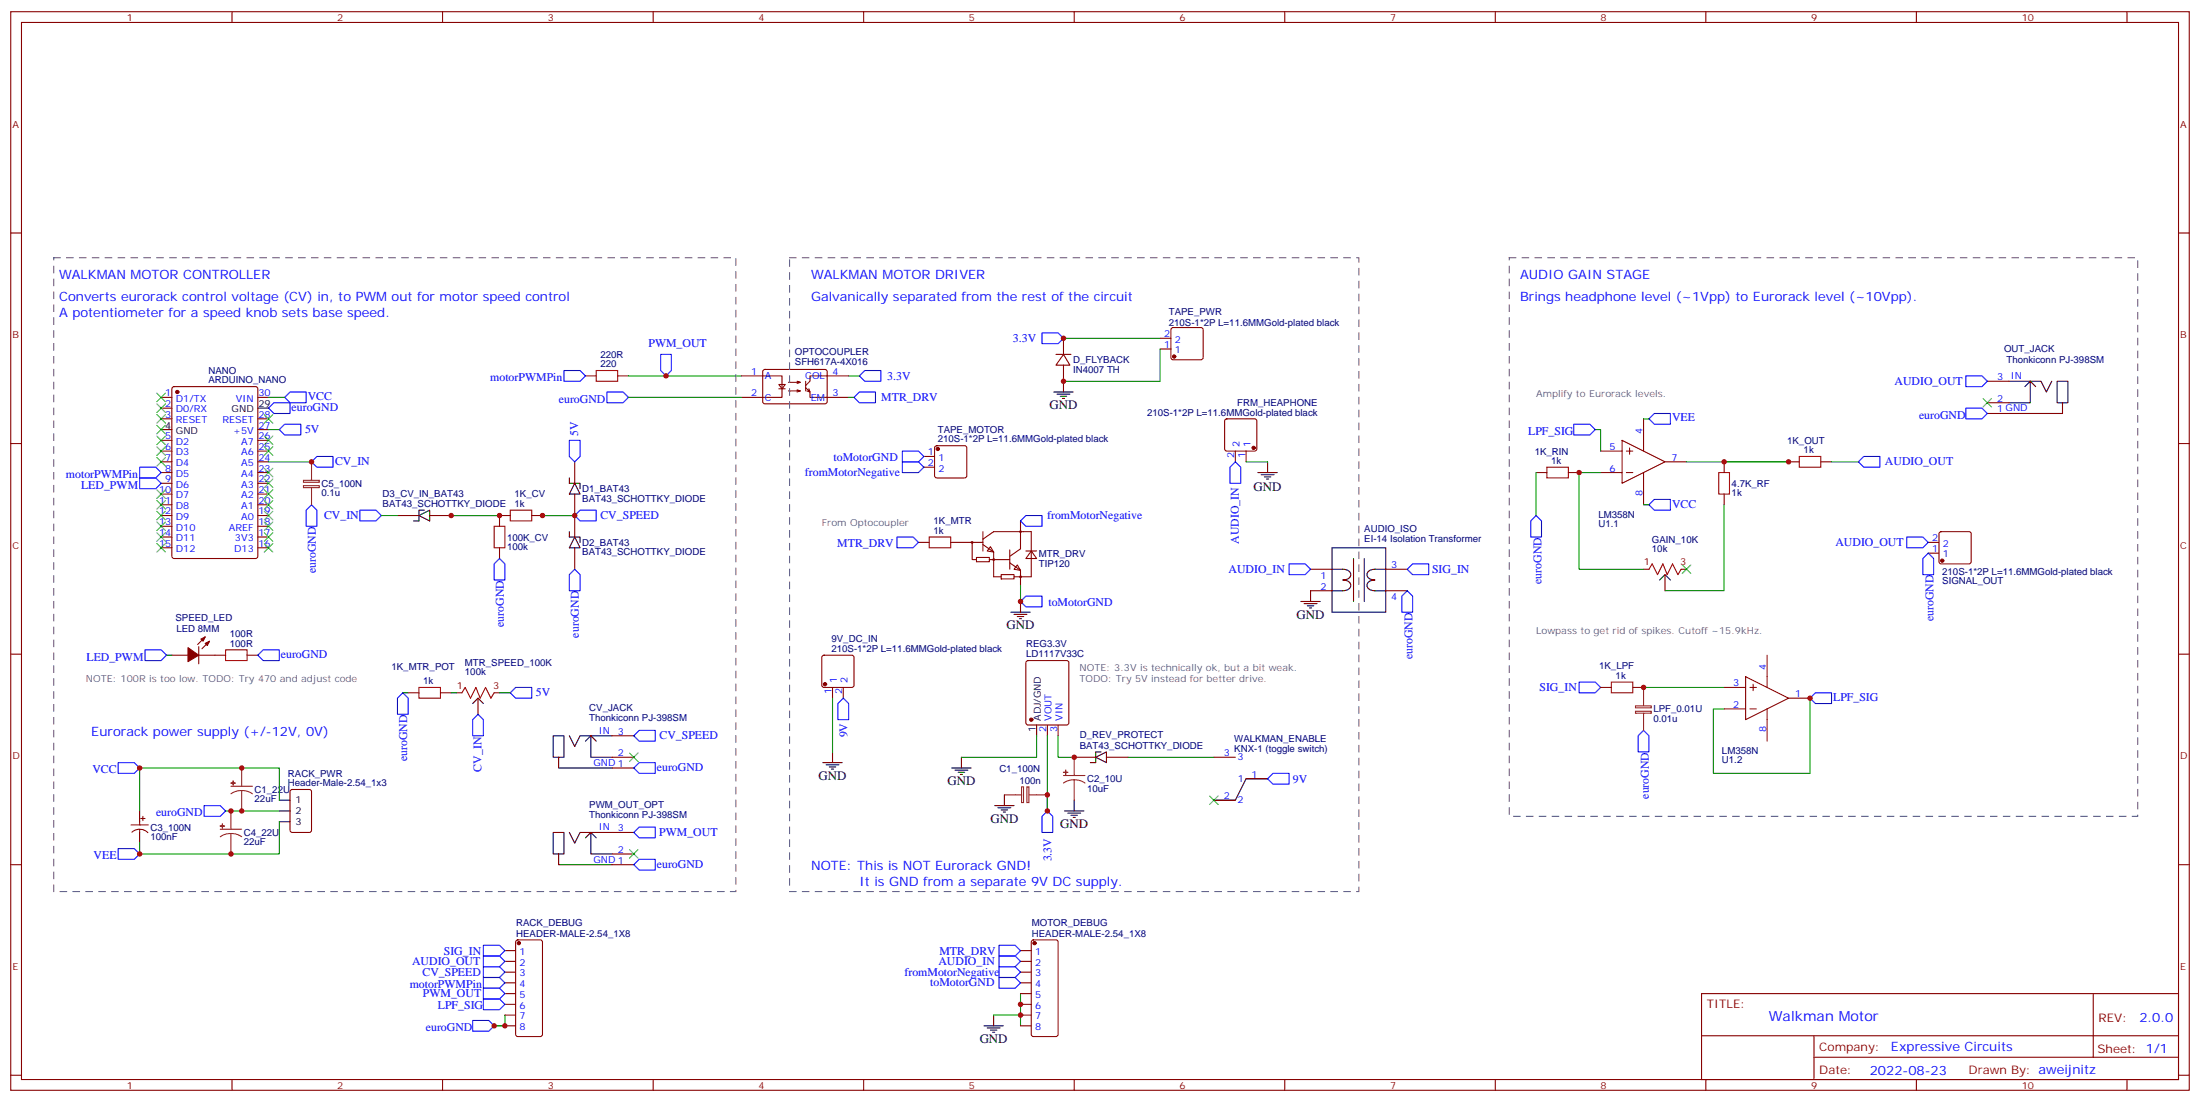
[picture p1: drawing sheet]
<svg xmlns="http://www.w3.org/2000/svg" width="722mm" height="362mm" viewBox="0 0 722 362" stroke-linecap="round" stroke-linejoin="round" font-family="sans-serif">
<g fill="none" stroke="#870000" stroke-width=".35">
<path d="M3.5 3.8h715.5v354.2h-715.5zM7.1 7.4h708.3v347.1h-708.3zM76.2 3.8v3.6M145.3 3.8v3.6M214.5 3.8v3.6M283.6 3.8v3.6M352.8 3.8v3.6M421.9 3.8v3.6M491.1 3.8v3.6M560.2 3.8v3.6M629.4 3.8v3.6M698.5 3.8v3.6"/>
<path d="M3.5 76.5h3.6M715.4 76.5h3.6M346.8 116.4h4.9M349.2 116.4l2.2 3.5h-4.6zM349.2 111.1v5.3M349.2 119.9v5.3M381 114.6h3.5M381 111.1h3.5M384.8 107.8l.4-.2h9.2l.5 .2 .2 .5v9.1l-.2 .5-.5 .2h-9.2l-.5-.2-.2-.5v-9.1zM52.9 130.5h3.5M52.9 134h3.5M52.9 137.5h3.5"/>
<path d="M56.7 127.2l.4-.2h26.9l.6 .4 .1 55.3-.5 .7h-27.1l-.6-.5-.1-55.2zM84.7 130.5h3.5M84.7 137.5h3.5M192.3 123.4h3.5M202.8 123.4h3.6M243.4 123.4h13.4v7.1h-13.4M250.7 121.5l.5-.2 20 .1 .4 .6v10.2l-.7 .4-20-.1-.4-.6v-9.9zM255.8 126.3h2.1l-1.1 1.4zM255.8 127.7h2.1M261.8 125.2l1 .4h-3.9M261.8 128l1 .4h-3.9M262.8 125.6l-1 .3"/>
<path d="M262.8 128.4l-1 .3M264.6 127.3l1.4 1.4-.4-1M264.6 125.2v3.2M264.9 128.4l1.1 .3v1.8h12.7M278.7 123.4h-12.7v1.8l-1.4 1.4M402.4 137.8l.5-.3h9.1l.5 .3 .2 .5v9.1l-.2 .5-.5 .2h-9.1l-.5-.2-.2-.5v-9.1zM539.8 137.5v10.6M652.6 125.2h7.1M652.6 132.3h7.1M652.6 135.8h7.1M3.5 145.7h3.6M52.9 144.6h3.5"/>
<path d="M52.9 148.1h3.5M52.9 151.7h3.5M52.9 155.2h3.5M52.9 158.7h3.5M84.7 144.6h3.5M84.7 148.1h3.5M84.7 151.7h3.5M84.7 155.2h3.5M84.7 158.7h3.5M84.7 141.1h3.5M188.7 151.7v7M303.4 149.9h3.5"/>
<path d="M303.4 153.4h3.5M307.2 146.6l.4-.2h9.2l.5 .2 .2 .5v9.1l-.2 .5-.5 .3h-9.2l-.5-.3-.2-.5v-9.1zM405.7 148.1v3.6M409.2 148.1v3.6M504.5 155.2h3.5M515.1 155.2h3.5M525.6 148.1h7.1M525.6 155.2h7.1M532.7 144.6l14.1 7.1-14.1 7zM534.1 148.1h2.1M534.1 155.2h2.1M535.2 147.1v2.1"/>
<path d="M539.8 155.2v10.6M546.8 151.7h7.1M566.2 151.7v3.5M587.4 151.7h3.5M598 151.7h3.5M715.4 145.7h3.6M52.9 162.2h3.5M52.9 165.8h3.5M52.9 169.3h3.5M52.9 172.8h3.5M52.9 176.4h3.5M52.9 179.9h3.5"/>
<path d="M84.7 162.2h3.5M84.7 165.8h3.5M84.7 169.3h3.5M84.7 172.8h3.5M84.7 176.4h3.5M84.7 179.9h3.5M130.5 169.3h7.1M141.1 169.3h7.1M164 179.9v3.5M167.6 169.3h-3.6v3.5M174.6 169.3h3.6M188.7 162.2v14.2"/>
<path d="M188.7 179.9v7M301.6 178.1h3.6M312.2 178.1h10.6M319.3 178.1v5.7h1.4M322.8 177.1l3.5-2.5h12.4v14.8h-3.6M322.8 178.8l3.5 2.5v8.1h2.5M322.8 174.6v6.3M325.3 179.5l1 1.8-2.1-.4zM335.1 171.1v9.1l-3.5 2.5M566.2 162.2v3.6M633.2 178.1h3.6M637 174.8l.5-.2h9.1l.5 .2 .2 .5v9.2l-.2 .5-.5 .2h-9.1l-.5-.3-.2-.4v-9.2z"/>
<path d="M320.7 183.1h4.2v1.4h-4.2zM324.9 183.8h6.7M328.8 188.7h4.2v1.4h-4.2zM331.6 184.8l3.5 2.5v2.1h-2.1M331.6 180.6v6.3M334.1 185.5l1 1.8-2.1-.4zM335.1 188.7v3.5M336.9 180.9h3.5M338.7 180.9l1.7 2.5h-3.5zM430.4 194h7M430.4 186.9h7M455.1 194h7"/>
<path d="M455.1 186.9h7M539.8 186.9h1.7M546.8 188.7v5.3M552.1 186.9h1.8M633.2 181.6h3.6M3.5 214.8h3.6M56.4 215.2h5.3M65.3 215.2h8.8M65.3 212.3v5.7M67.4 209.2l-2.5 2.4M68.8 210.6l-2.5 2.4M81.1 215.2h3.6"/>
<path d="M270.1 215.4l.5-.2h9.2l.5 .2 .2 .5v9.1l-.3 .5-.4 .2h-9.2l-.5-.2-.2-.5v-9.1zM337.1 217.1l.5-.2h12.7l.7 .5v20l-.4 .6-13 .1-.6-.5-.1-20zM580.3 215.2v10.5M715.4 214.8h3.6M134.1 227.5h3.5M144.6 227.5h3.6M149.9 227.5h1.8M157 229.3v5.3M162.3 227.5h1.7M273.4 225.7v3.6M276.9 225.7v3.6M344 238.1v3.5"/>
<path d="M347.5 238.1v3.5M525.6 225.7h3.6M536.2 225.7h3.6M566.2 232.8h7.1M566.2 225.7h7.1M573.3 222.2l14.1 7.1-14.1 7zM574.7 232.8h2.1M574.7 225.7h2.1M575.7 224.7v2.1M580.3 232.8v10.6M587.4 229.3h7M95.5 259.5l.5-.2h5.6l.7 .4v13l-.5 .6-5.8 .1-.7-.5-.1-12.9z"/>
<path d="M201.1 241.6h7M201.1 248.7h7M201.1 252.2h7M352.8 248.7h7M363.4 248.7h7M398.6 248.7h7.1M409.2 255.7h7.1M43 270.9h5.7M43.3 273.3a3.8 3.8 0 0 1 5.3 .1M45.9 269.8v1.1M45.9 272.3v1.1M46.2 268.8h1.4"/>
<path d="M46.9 268.1v1.4M201.1 273.4h7M398.6 262.8h7.1M3.5 284h3.6M201.1 284h7M201.1 280.4h7M715.4 284h3.6M165.8 312.2h3.5M165.8 315.7h3.5M165.8 319.2h3.5M169.6 308.9l.4-.3h7.4l.7 .5 .1 30.6-.5 .6-7.7 .1-.6-.5-.1-30.5zM335.1 312.2h3.6"/>
<path d="M335.1 315.7h3.6M335.1 319.2h3.6M338.9 308.9l.5-.3h7.4l.6 .5 .1 30.6-.5 .6-7.6 .1-.7-.5v-30.5zM165.8 322.8h3.5M165.8 326.3h3.5M165.8 329.8h3.5M165.8 336.9h3.5M165.8 333.3h3.5M335.1 322.8h3.6M335.1 326.3h3.6M335.1 329.8h3.6M335.1 336.9h3.6"/>
<path d="M335.1 333.3h3.6M558.8 326.3h156.6v28.2h-156.6zM687.4 326.3v20.9M3.5 353.1h3.6M76.2 354.5v3.5M145.3 354.5v3.5M214.5 354.5v3.5M283.6 354.5v3.5M352.8 354.5v3.5M421.9 354.5v3.5M491.1 354.5v3.5M558.8 340.1h156.5"/>
<path d="M560.2 354.5v3.5M595.7 347.2h119.6M595.7 340.1v14.1M629.4 354.5v3.5M698.5 354.5v3.5M715.4 353.1h3.6"/>
<circle cx="319.3" cy="178.1" r=".26"/>
<circle cx="335.1" cy="174.6" r=".26"/>
<circle cx="326.3" cy="183.8" r=".26"/>
<circle cx="335.1" cy="189.4" r=".26"/>
</g>
<g fill="none" stroke="#000" stroke-width=".35">
<path d="M84.7 134h3.5M346.1 128.7h6.3M347.1 129.4h4.3M348.2 130.1h2.1M348.9 130.8h.7M349.2 125.2v3.5M659.7 125.2h10.6l1.7 3.5 1.8-3.5M665 127l1.7-1.8v7.1h-7M666.7 125.2l1.8 1.8M677.3 132.3h1.8v-7.1h-3.5v7.1h1.7v3.5h-17.6M52.9 141.1h3.5M187 157v1.7h3.5v1.8"/>
<path d="M188.7 158.7l1.8 3.5h-3.5zM413.1 155.2h6.4M414.2 155.9h4.2M415.2 156.6h2.1M415.9 157.3h.7M416.3 151.7v3.5M137.6 169.3l3.5-1.8v3.6zM139.3 167.5h-1.7v3.6h-1.8M187 174.6v1.8h3.5v1.7M188.7 176.4l1.8 3.5h-3.5zM437.4 179.9h17.7v21.1h-17.7zM335.1 197.5v3.5"/>
<path d="M427.2 197.5h6.4M428.3 198.2h4.2M429.3 198.9h2.1M430 199.6h.7M430.4 194v3.5M437.4 186.9h3.6a1.99 1.99 0 0 1 2.5 2.3 2.55 2.55 0 0 1-2.5 1.3 1.99 1.99 0 0 1 2.5 2.3 2.55 2.55 0 0 1-2.5 1.2h-3.6M444.5 183.4v14.1M448 183.4v14.1M455.1 186.9h-3.5a1.99 1.99 0 0 0-2.6 2.3 2.55 2.55 0 0 0 2.6 1.3 1.99 1.99 0 0 0-2.6 2.3 2.55 2.55 0 0 0 2.6 1.2h3.5M545 190.5l1.8-1.8 1.8 1.8M332 201h6.3M333 201.8h4.3"/>
<path d="M334.1 202.5h2.1M334.8 203.2h.7M155.2 231l1.8-1.7 1.7 1.7M340.4 238.1v3.5M183.4 248.7h-1.7v-7.1h3.5v7.1h-1.8v3.5h17.7M187 241.6l1.7 3.5 1.8-3.5h10.6M194 241.6l-1.7 1.8M195.8 243.4l-1.8-1.8v7.1h7.1M270.2 250.4h6.4M271.3 251.1h4.2M272.3 251.8h2.2M273 252.6h.8"/>
<path d="M273.4 246.9v3.5M312.6 252.2h6.3M313.6 252.9h4.3M314.7 253.6h2.1M315.4 254.3h.7M315.7 248.7v3.5M359.8 248.7l3.6-1.8v3.5zM361.6 246.9h-1.8v3.5h-1.7M416.3 255.7h-7.1l-3.5 7.1h-7.1M45.9 266.3v3.5M45.9 273.4v3.5M91.7 266.3h3.5"/>
<path d="M91.7 269.8h3.5M91.7 262.8h3.5M187 273.4l1.7 3.5 1.8-3.5h10.6M194 273.4l-1.7 1.7M195.8 275.1l-1.8-1.7v7h7.1M326.7 264.5h6.3M327.7 265.3h4.3M328.8 266h2.1M329.5 266.7h.7M329.8 261v3.5M349.6 266.3h6.4M350.7 267h4.2"/>
<path d="M351.7 267.7h2.1M352.4 268.4h.7M352.8 262.8v3.5M183.4 280.4h-1.7v-7h3.5v7h-1.8v3.6h17.7M323.1 336.9h6.4M324.2 337.6h4.2M325.3 338.3h2.1M326 339h.7M326.3 333.3v3.6"/>
</g>
<g fill="#870000" stroke="#870000" stroke-width=".35">
<path d="M67.4 211.3l1.4-.7-.7 1.4z"/>
<path d="M66 209.9l1.4-.7-.7 1.4z"/>
<path d="M61.7 212.7l3.6 2.5-3.6 2.1z"/>
<circle cx="58.2" cy="128.7" r=".53"/>
<circle cx="411.7" cy="147.1" r=".53"/>
<circle cx="308" cy="147.4" r=".53"/>
<circle cx="338.7" cy="236.3" r=".53"/>
<circle cx="385.6" cy="117.1" r=".53"/>
<circle cx="270.9" cy="224.7" r=".53"/>
<circle cx="637.8" cy="184.1" r=".53"/>
<circle cx="170.4" cy="309.7" r=".53"/>
<circle cx="339.7" cy="309.7" r=".53"/>
</g>
<g fill="none" stroke="#00f" stroke-width=".35">
<path d="M217 116.4h3.5v5.3l-1.8 1.7-1.7-1.7zM342.2 109.3h5.3l1.7 1.8-1.7 1.8h-5.3zM90 132.3h5.2v3.5h-5.2l-1.8-1.8zM93.5 130.5l1.7-1.8h5.3v3.6h-5.3zM185.2 121.7h5.3l1.8 1.7-1.8 1.8h-5.3zM199.3 128.7h5.3l1.8 1.8-1.8 1.8h-5.3zM282.2 123.4l1.8-1.7h5.3v3.5h-5.3zM282.2 128.7h5.3v3.6h-5.3l-1.7-1.8zM516.8 139.3h5.3l1.8 1.8-1.8 1.7h-5.3zM541.5 137.5l1.8-1.7h5.3v3.5h-5.3zM645.6 134h5.3l1.7 1.8-1.7 1.7h-5.3zM645.6 123.4h5.3l1.7 1.8-1.7 1.8h-5.3z"/>
<path d="M45.9 153.4h5.3l1.7 1.8-1.7 1.8h-5.3zM45.9 157h5.3l1.7 1.7-1.7 1.8h-5.3zM91.7 141.1l1.8-1.8h5.3v3.5h-5.3zM102.3 151.7l1.8-1.8h5.3v3.5h-5.3zM187 144.6h3.5v5.3l-1.8 1.8-1.7-1.8zM296.3 151.7h5.3l1.8 1.7-1.8 1.8h-5.3zM296.3 148.1h5.3l1.8 1.8-1.8 1.8h-5.3zM405.7 151.7l1.8 1.7v5.3h-3.6v-5.3zM612.1 149.9h5.3v3.5h-5.3l-1.8-1.7zM102.3 165.8l1.8 1.7v5.3h-3.6v-5.3zM118.2 167.5h5.3l1.7 1.8-1.7 1.8h-5.3zM188.7 169.3l1.8-1.8h5.3v3.6h-5.3z"/>
<path d="M294.6 176.4h5.3l1.7 1.7-1.7 1.8h-5.3zM335.1 171.1l1.8-1.8h5.3v3.5h-5.3zM504.5 169.3l1.7 1.8v5.3h-3.5v-5.3zM541.5 165.8l1.8-1.8h5.3v3.5h-5.3zM626.2 176.4h5.3l1.7 1.7-1.7 1.8h-5.3zM164 183.4l1.8 1.8v5.3h-3.5v-5.3zM188.7 186.9l1.8 1.8v5.3h-3.5v-5.3zM335.1 197.5l1.8-1.7h5.3v3.5h-5.3zM423.3 185.2h5.3l1.8 1.7-1.8 1.8h-5.3zM460.4 195.8l1.7-1.8 1.8 1.8v5.2h-3.5zM462.1 186.9l1.8-1.7h5.3v3.5h-5.3zM631.5 183.4l1.7-1.8 1.8 1.8v5.3h-3.5z"/>
<path d="M47.6 213.4h5.3l1.8 1.8-1.8 1.7h-5.3zM84.7 215.2l1.7-1.8h5.3v3.5h-5.3zM132.3 227.5l1.8 1.8v5.3h-3.6v-5.3zM157 234.6l1.7 1.7v5.3h-3.5v-5.3zM167.6 227.5l1.7-1.8h5.3v3.6h-5.3zM275.2 231l1.7-1.7 1.8 1.7v5.3h-3.5zM518.6 224h5.3l1.7 1.7-1.7 1.8h-5.3zM539.8 239.9l1.7 1.7v5.3h-3.5v-5.3zM594.4 229.3l1.8-1.8h5.3v3.5h-5.3zM38.8 250.4h5.3l1.8 1.8-1.8 1.8h-5.3zM208.1 241.6l1.8-1.7h5.3v3.5h-5.3zM208.1 252.2l1.8-1.8h5.3v3.6h-5.3z"/>
<path d="M416.3 255.7l1.7-1.7h5.3v3.5h-5.3zM38.8 278.7h5.3l1.8 1.7-1.8 1.8h-5.3zM67 264.5h5.3l1.8 1.8-1.8 1.8h-5.3zM208.1 273.4l1.8-1.8h5.3v3.5h-5.3zM342.2 268.1l1.8-1.8 1.7 1.8v5.3h-3.5zM208.1 284l1.8-1.8h5.3v3.5h-5.3zM158.7 313.9h5.3l1.8 1.8-1.8 1.8h-5.3zM158.7 310.4h5.3l1.8 1.8-1.8 1.7h-5.3zM158.7 317.5h5.3l1.8 1.7-1.8 1.8h-5.3zM328.1 310.4h5.3l1.7 1.8-1.7 1.7h-5.3zM328.1 313.9h5.3l1.7 1.8-1.7 1.8h-5.3zM328.1 317.5h5.3l1.7 1.7-1.7 1.8h-5.3z"/>
<path d="M155.2 335.1h5.3l1.8 1.8-1.8 1.7h-5.3zM158.7 321h5.3l1.8 1.8-1.8 1.7h-5.3zM158.7 324.5h5.3l1.8 1.8-1.8 1.7h-5.3zM158.7 328h5.3l1.8 1.8-1.8 1.8h-5.3zM328.1 321h5.3l1.7 1.8-1.7 1.7h-5.3z"/>
</g>
<path d="M195.8 121.7h7v3.5h-7zM508 153.4h7.1v3.6h-7.1zM564.4 155.2h3.6v7h-3.6zM590.9 149.9h7.1v3.5h-7.1zM162.3 172.8h3.5v7.1h-3.5zM167.6 167.5h7v3.6h-7zM305.2 176.4h7v3.5h-7zM541.5 186.9l1.1-1.7 1.7 3.5 1.8-3.5 1.4 3.5 1.8-3.5 1.7 3.5 1.1-1.8M74.1 213.4h7v3.5h-7zM137.6 225.7h7v3.6h-7zM151.7 227.5l1.1-1.8 1.7 3.6 1.8-3.6 1.4 3.6 1.8-3.6 1.7 3.6 1.1-1.8M529.2 224h7v3.5h-7z" fill="none" stroke="#a10000" stroke-width=".35"/>
<g fill="none" stroke="#008700" stroke-width=".35">
<path d="M349.2 111.1h31.8M381 114.6v10.6h-31.8M88.2 130.5h5.3M206.4 130.5h37M206.4 123.4h37M278.7 130.5h1.8M278.7 123.4h3.5M539.8 137.5h1.7M88.2 151.7h14.1M88.2 141.1h3.5M409.2 151.7h7.1M504.5 155.2v14.1"/>
<path d="M523.9 141.1h1.7v7M525.6 155.2h-7v31.7h21.2M553.9 151.7h33.5M601.5 151.7h8.8M125.2 169.3h5.3M148.2 169.3h15.8M178.2 169.3h10.5M539.8 165.8h1.7M566.2 165.8v28.2h-19.4M335.1 192.2v5.3M54.7 215.2h1.7M132.3 227.5h1.8"/>
<path d="M148.2 227.5h1.7M164 227.5h3.6M273.4 229.3v17.6M539.8 225.7h26.4M594.4 229.3v24.7h-31.7v-21.2h3.5M340.4 241.6v7.1h-24.7M344 241.6v24.7M347.5 241.6v7.1h5.3M370.4 248.7h28.2M74.1 266.3h17.6M91.7 269.8v10.6h-45.8v-3.5M91.7 262.8v-10.6h-45.8v14.1"/>
<path d="M165.8 333.3v3.6h-3.5h3.5M326.3 333.3h8.8M335.1 326.3v10.6"/>
</g>
<g fill="none" stroke="#8c2424" stroke-width=".35">
<path d="M99.7 157.7h5.1v.7h-5.1zM99.7 159.5h5.1v.6h-5.1zM102.3 151.7v6M102.3 160.1v5.7M537.1 231.8h5.2v.6h-5.2zM537.1 233.6h5.2v.6h-5.2zM539.8 225.7v6M539.8 234.2v5.7M75.8 258.2h7.1M79.4 259.6l1.8 .2 1.7 .9M79.4 259.6l-1.9 .2-1.7 .9M79.4 252.2v6"/>
<path d="M79.4 259.6v6.7M335.5 258.4h.6v5.2h-.6zM337.3 258.4h.6v5.2h-.6zM349.2 254.7h7.1M352.8 256.1l1.8 .2 1.7 .8M352.8 256.1l-1.9 .2-1.7 .8M352.8 248.7v6M352.8 256.1v6.7M72.3 272.3h7.1M75.8 273.7l1.9 .3 1.7 .8M75.8 273.7l-1.8 .3-1.7 .8M75.8 266.3v6"/>
<path d="M75.8 273.7v6.7M329.8 261h5.7M338 261h6"/>
</g>
<path d="M17.6 84.6h224.1v208.2h-224.1zM259.3 84.6h187v208.2h-187zM495.7 84.6h206.3v183.5h-206.3z" fill="none" stroke="#666" stroke-width=".35" stroke-dasharray="2.1 2.1"/>
<g fill="#8c2424" stroke="#8c2424" stroke-width=".35">
<path d="M72.3 271.3h1.4z"/>
<path d="M73 270.5l.1 1.5z"/>
<path d="M75.8 257.1l1.5 .1z"/>
<path d="M76.6 256.4v1.4z"/>
<path d="M349.2 253.6h1.5z"/>
<path d="M350 252.9v1.4z"/>
</g>
<g fill="none" stroke="#3c3" stroke-width=".35">
<path d="M51.5 129.1l2.8 2.8M51.5 132.6l2.8 2.8M51.5 136.1l2.8 2.9M51.5 139.7l2.8 2.8M54.3 129.1l-2.8 2.8M54.3 132.6l-2.8 2.8M54.3 136.1l-2.8 2.9M54.3 139.7l-2.8 2.8M86.8 136.1l2.8 2.9M89.6 136.1l-2.8 2.9M651.2 130.8l2.8 2.9M654 130.8l-2.8 2.9"/>
<path d="M51.5 143.2l2.8 2.8M51.5 146.7l2.8 2.8M51.5 150.2l2.8 2.9M54.3 143.2l-2.8 2.8M54.3 146.7l-2.8 2.8M54.3 150.2l-2.8 2.9M86.8 143.2l2.8 2.8M86.8 146.7l2.8 2.8M86.8 153.8l2.8 2.8M86.8 157.3l2.8 2.8M89.6 143.2l-2.8 2.8M89.6 146.7l-2.8 2.8"/>
<path d="M89.6 153.8l-2.8 2.8M89.6 157.3l-2.8 2.8M51.5 160.8l2.8 2.9M51.5 164.4l2.8 2.8M51.5 167.9l2.8 2.8M51.5 171.4l2.8 2.8M51.5 174.9l2.8 2.9M51.5 178.5l2.8 2.8M54.3 160.8l-2.8 2.9M54.3 164.4l-2.8 2.8M54.3 167.9l-2.8 2.8M54.3 171.4l-2.8 2.8"/>
<path d="M54.3 174.9l-2.8 2.9M54.3 178.5l-2.8 2.8M86.8 174.9l2.8 2.9M86.8 160.8l2.8 2.9M86.8 164.4l2.8 2.8M86.8 167.9l2.8 2.8M86.8 171.4l2.8 2.8M86.8 178.5l2.8 2.8M89.6 160.8l-2.8 2.9M89.6 164.4l-2.8 2.8M89.6 167.9l-2.8 2.8M89.6 171.4l-2.8 2.8"/>
<path d="M89.6 174.9l-2.8 2.9M89.6 178.5l-2.8 2.8M552.4 185.5l2.9 2.8M555.3 185.5l-2.9 2.8M206.7 247.3l2.8 2.8M209.5 247.3l-2.8 2.8M206.7 279l2.8 2.8M209.5 279l-2.8 2.8M397.2 261.4l2.8 2.8M400 261.4l-2.8 2.8"/>
</g>
<g fill="#c00">
<circle cx="344" cy="261" r=".88"/>
<circle cx="344" cy="266.3" r=".88"/>
<circle cx="75.8" cy="280.4" r=".88"/>
<circle cx="75.8" cy="266.3" r=".88"/>
<circle cx="79.4" cy="266.3" r=".88"/>
<circle cx="79.4" cy="252.2" r=".88"/>
<circle cx="45.9" cy="252.2" r=".88"/>
<circle cx="45.9" cy="280.4" r=".88"/>
<circle cx="188.7" cy="169.3" r=".88"/>
<circle cx="178.2" cy="169.3" r=".88"/>
<circle cx="164" cy="169.3" r=".88"/>
<circle cx="587.4" cy="151.7" r=".88"/>
<circle cx="349.3" cy="111.1" r=".88"/>
<circle cx="349.3" cy="125.2" r=".88"/>
<circle cx="335.1" cy="329.8" r=".88"/>
<circle cx="335.1" cy="333.3" r=".88"/>
<circle cx="218.7" cy="123.4" r=".88"/>
<circle cx="102.3" cy="151.7" r=".88"/>
<circle cx="165.8" cy="336.9" r=".88"/>
<circle cx="162.3" cy="336.9" r=".88"/>
<circle cx="148.2" cy="169.3" r=".88"/>
<circle cx="352.8" cy="248.7" r=".88"/>
<circle cx="335.1" cy="197.5" r=".88"/>
<circle cx="566.2" cy="151.7" r=".88"/>
<circle cx="518.6" cy="155.2" r=".88"/>
<circle cx="539.8" cy="225.7" r=".88"/>
<circle cx="594.4" cy="229.3" r=".88"/>
</g>
<text font-size="4.6" fill="#00f" x="580.9" y="335.3">Walkman Motor</text>
<g font-size="4.2" fill="#00f">
<text x="19.4" y="91.7">WALKMAN MOTOR CONTROLLER</text>
<text x="266.3" y="91.7">WALKMAN MOTOR DRIVER</text>
<text x="499.2" y="91.7">AUDIO GAIN STAGE</text>
<text x="19.4" y="98.7">Converts eurorack control voltage (CV) in, to PWM out for motor speed control</text>
<text x="266.3" y="98.7">Galvanically separated from the rest of the circuit</text>
<text x="499.2" y="98.7">Brings headphone level (~1Vpp) to Eurorack level (~10Vpp).</text>
<text x="19.4" y="104">A potentiometer for a speed knob sets base speed.</text>
<text x="30" y="241.6">Eurorack power supply (+/-12V, 0V)</text>
<text x="266.3" y="285.7">NOTE: This is NOT Eurorack GND!</text>
<text x="282.2" y="291">It is GND from a separate 9V DC supply.</text>
<text x="702.6" y="335.5">2.0.0</text>
<text x="621" y="345.1">Expressive Circuits</text>
<text x="614.1" y="352.9">2022-08-23</text>
</g>
<g font-size="4.2">
<text x="344.7" y="134.4">GND</text>
<text x="411.7" y="161.3">GND</text>
<text x="425.8" y="203.2">GND</text>
<text x="330.6" y="206.7">GND</text>
<text x="268.8" y="256.1">GND</text>
<text x="311.1" y="257.8">GND</text>
<text x="325.3" y="270.2">GND</text>
<text x="348.2" y="272">GND</text>
<text x="321.7" y="342.5">GND</text>
</g>
<g font-size="3.9" fill="#00f">
<text x="332.7" y="112.5">3.3V</text>
<text x="212.9" y="114.1">PWM_OUT</text>
<text x="161" y="125.2">motorPWMPin</text>
<text x="291.4" y="124.8">3.3V</text>
<text x="101.1" y="131.5">VCC</text>
<text x="289.4" y="131.8">MTR_DRV</text>
<text x="622.2" y="126.5">AUDIO_OUT</text>
<text x="95.8" y="135">euroGND</text>
<text x="183.5" y="132.3">euroGND</text>
<text x="630.2" y="137.5">euroGND</text>
<text x="100.2" y="142.3">5V</text>
<text x="189.9" y="143.2" transform="rotate(-90 189.9 143.2)">5V</text>
<text x="501.9" y="142.7">LPF_SIG</text>
<text x="549.1" y="138.1">VEE</text>
<text x="110" y="152.8">CV_IN</text>
<text x="273.7" y="151.3">toMotorGND</text>
<text x="619" y="152.8">AUDIO_OUT</text>
<text x="21.7" y="157">motorPWMPin</text>
<text x="26.6" y="160.5">LED_PWM</text>
<text x="264.3" y="156.4">fromMotorNegative</text>
<text x="549.1" y="166.8">VCC</text>
<text x="106.4" y="170.5">CV_IN</text>
<text x="197.2" y="170.5">CV_SPEED</text>
<text x="343.9" y="170.5">fromMotorNegative</text>
<text x="275" y="179.5">MTR_DRV</text>
<text x="406.9" y="178.6" transform="rotate(-90 406.9 178.6)">AUDIO_IN</text>
<text x="602.8" y="179.3">AUDIO_OUT</text>
<text x="103.7" y="188.2" transform="rotate(-90 103.7 188.2)">euroGND</text>
<text x="403.4" y="188.1">AUDIO_IN</text>
<text x="470.3" y="188.2">SIG_IN</text>
<text x="506.2" y="191.7" transform="rotate(-90 506.2 191.7)">euroGND</text>
<text x="344.3" y="198.9">toMotorGND</text>
<text x="165.4" y="205.8" transform="rotate(-90 165.4 205.8)">euroGND</text>
<text x="190.1" y="209.4" transform="rotate(-90 190.1 209.4)">euroGND</text>
<text x="635" y="204.1" transform="rotate(-90 635 204.1)">euroGND</text>
<text x="28.4" y="216.9">LED_PWM</text>
<text x="92.3" y="216.1">euroGND</text>
<text x="463.9" y="216.4" transform="rotate(-90 463.9 216.4)">euroGND</text>
<text x="505.6" y="227.1">SIG_IN</text>
<text x="176" y="228.7">5V</text>
<text x="602" y="230.1">LPF_SIG</text>
<text x="216.6" y="242.8">CV_SPEED</text>
<text x="278.3" y="242.2" transform="rotate(-90 278.3 242.2)">9V</text>
<text x="133.7" y="249.9" transform="rotate(-90 133.7 249.9)">euroGND</text>
<text x="30.4" y="254">VCC</text>
<text x="158.2" y="253.4" transform="rotate(-90 158.2 253.4)">CV_IN</text>
<text x="215.7" y="253.3">euroGND</text>
<text x="424.6" y="257.1">9V</text>
<text x="541.5" y="262.3" transform="rotate(-90 541.5 262.3)">euroGND</text>
<text x="51.2" y="268.1">euroGND</text>
<text x="216.5" y="274.6">PWM_OUT</text>
<text x="30.7" y="282.2">VEE</text>
<text x="215.7" y="285.1">euroGND</text>
<text x="345.3" y="282.9" transform="rotate(-90 345.3 282.9)">3.3V</text>
<text x="135.3" y="316.9">AUDIO_OUT</text>
<text x="145.7" y="313.5">SIG_IN</text>
<text x="308.2" y="316.9">AUDIO_IN</text>
<text x="308.5" y="313.5">MTR_DRV</text>
<text x="138.7" y="320.4">CV_SPEED</text>
<text x="297.1" y="320.4">fromMotorNegative</text>
<text x="305.5" y="323.7">toMotorGND</text>
<text x="134.5" y="324.5">motorPWMPin</text>
<text x="138.9" y="327.5">PWM_OUT</text>
<text x="143.8" y="331.5">LPF_SIG</text>
<text x="139.9" y="338.6">euroGND</text>
</g>
<g font-size="3.9" fill="#800">
<text x="560.6" y="330.9">TITLE:</text>
<text x="689.2" y="335.5">REV:</text>
<text x="597.5" y="345.1">Company:</text>
<text x="688.8" y="345.7">Sheet: 1/1</text>
<text x="597.5" y="352.7">Date:</text>
<text x="646.5" y="352.8">Drawn By: aweijnitz</text>
</g>
<g font-size="3.2" fill="#800">
<text x="41.6" y="6.8">1</text>
<text x="110.8" y="6.8">2</text>
<text x="179.9" y="6.8">3</text>
<text x="249.1" y="6.8">4</text>
<text x="318.2" y="6.8">5</text>
<text x="387.3" y="6.8">6</text>
<text x="456.5" y="6.8">7</text>
<text x="525.6" y="6.8">8</text>
<text x="594.8" y="6.8">9</text>
<text x="663.9" y="6.8">10</text>
<text x="4.1" y="41.9">A</text>
<text x="716" y="41.9">A</text>
<text x="4.1" y="111.1">B</text>
<text x="716" y="111.1">B</text>
<text x="4.1" y="180.2">C</text>
<text x="539.9" y="185.5">1</text>
<text x="551.7" y="185.5">3</text>
<text x="716" y="180.2">C</text>
<text x="150" y="226.1">1</text>
<text x="161.9" y="226.1">3</text>
<text x="4.1" y="249.4">D</text>
<text x="716" y="249.4">D</text>
<text x="4.1" y="318.5">E</text>
<text x="716" y="318.5">E</text>
<text x="41.6" y="357.5">1</text>
<text x="110.8" y="357.5">2</text>
<text x="179.9" y="357.5">3</text>
<text x="249.1" y="357.5">4</text>
<text x="318.2" y="357.5">5</text>
<text x="387.3" y="357.5">6</text>
<text x="456.5" y="357.5">7</text>
<text x="525.6" y="357.5">8</text>
<text x="594.8" y="357.5">9</text>
<text x="663.9" y="357.5">10</text>
</g>
<g font-size="3.2" fill="#000080">
<text x="383.9" y="106.9">210S-1*2P L=11.6MMGold-plated black</text>
<text x="383.9" y="103.4">TAPE_PWR</text>
<text x="197.2" y="117.4">220R</text>
<text x="261.1" y="119.9">SFH617A-4X016</text>
<text x="261.1" y="116.7">OPTOCOUPLER</text>
<text x="352.4" y="119.3">D_FLYBACK</text>
<text x="658.2" y="115.7">OUT_JACK</text>
<text x="658.9" y="119.3">Thonkiconn PJ-398SM</text>
<text x="68.4" y="125.9">ARDUINO_NANO</text>
<text x="68.4" y="122.7">NANO</text>
<text x="197.2" y="120.6">220</text>
<text x="352.4" y="122.4">IN4007 TH</text>
<text x="376.7" y="136.5">210S-1*2P L=11.6MMGold-plated black</text>
<text x="406.3" y="133.4">FRM_HEAPHONE</text>
<text x="308" y="142.2">TAPE_MOTOR</text>
<text x="308" y="145.2">210S-1*2P L=11.6MMGold-plated black</text>
<text x="504" y="149.3">1K_RIN</text>
<text x="586.9" y="145.7">1K_OUT</text>
<text x="592.3" y="148.8">1k</text>
<text x="509.4" y="152.4">1k</text>
<text x="105.6" y="159.8">C5_100N</text>
<text x="191.2" y="161.7">D1_BAT43</text>
<text x="568.7" y="159.9">4.7K_RF</text>
<text x="105.6" y="162.9">0.1u</text>
<text x="125.7" y="166.5">BAT43_SCHOTTKY_DIODE</text>
<text x="125.7" y="163.2">D3_CV_IN_BAT43</text>
<text x="169" y="166.5">1k</text>
<text x="169" y="163.3">1K_CV</text>
<text x="191.2" y="164.7">BAT43_SCHOTTKY_DIODE</text>
<text x="568.7" y="163">1k</text>
<text x="306.6" y="172.1">1K_MTR</text>
<text x="524.9" y="170">LM358N</text>
<text x="524.9" y="173.1">U1.1</text>
<text x="166.5" y="177.5">100K_CV</text>
<text x="191.2" y="179.3">D2_BAT43</text>
<text x="306.6" y="175.3">1k</text>
<text x="448" y="178.1">EI-14 Isolation Transformer</text>
<text x="448" y="174.6">AUDIO_ISO</text>
<text x="542.5" y="178.2">GAIN_10K</text>
<text x="166.5" y="180.6">100k</text>
<text x="191.2" y="182.4">BAT43_SCHOTTKY_DIODE</text>
<text x="341.1" y="182.8">MTR_DRV</text>
<text x="542.5" y="181.2">10k</text>
<text x="341.1" y="186.1">TIP120</text>
<text x="637.8" y="188.8">210S-1*2P L=11.6MMGold-plated black</text>
<text x="637.8" y="191.8">SIGNAL_OUT</text>
<text x="57.6" y="203.9">SPEED_LED</text>
<text x="58" y="207.4">LED 8MM</text>
<text x="75.5" y="209.2">100R</text>
<text x="75.5" y="212.3">100R</text>
<text x="273.1" y="214.1">210S-1*2P L=11.6MMGold-plated black</text>
<text x="273.1" y="210.8">9V_DC_IN</text>
<text x="337" y="215.9">LD1117V33C</text>
<text x="337" y="212.6">REG3.3V</text>
<text x="128.6" y="219.9">1K_MTR_POT</text>
<text x="152.7" y="221.8">100k</text>
<text x="152.7" y="218.7">MTR_SPEED_100K</text>
<text x="525.2" y="219.8">1K_LPF</text>
<text x="139" y="224.7">1k</text>
<text x="530.6" y="222.9">1k</text>
<text x="193.5" y="233.5">CV_JACK</text>
<text x="543" y="233.9">LPF_0.01U</text>
<text x="193.5" y="236.7">Thonkiconn PJ-398SM</text>
<text x="543" y="237">0.01u</text>
<text x="354.6" y="245.9">BAT43_SCHOTTKY_DIODE</text>
<text x="354.6" y="242.5">D_REV_PROTECT</text>
<text x="405.4" y="243.7">WALKMAN_ENABLE</text>
<text x="405.4" y="246.9">KNX-1 (toggle switch)</text>
<text x="565.5" y="247.6">LM358N</text>
<text x="565.5" y="250.7">U1.2</text>
<text x="94.6" y="255.1">RACK_PWR</text>
<text x="328.2" y="253.4">C1_100N</text>
<text x="334.8" y="257.3">100n</text>
<text x="357" y="256.9">C2_10U</text>
<text x="83.6" y="263.5">22uF</text>
<text x="83.6" y="260.4">C1_22U</text>
<text x="94.6" y="258.2">Header-Male-2.54_1x3</text>
<text x="357" y="260">10uF</text>
<text x="193.5" y="268.5">Thonkiconn PJ-398SM</text>
<text x="193.5" y="265.2">PWM_OUT_OPT</text>
<text x="49.4" y="275.8">100nF</text>
<text x="49.4" y="272.8">C3_100N</text>
<text x="80.1" y="274.5">C4_22U</text>
<text x="80.1" y="277.6">22uF</text>
<text x="169.5" y="304.2">RACK_DEBUG</text>
<text x="338.9" y="304.2">MOTOR_DEBUG</text>
<text x="169.5" y="307.6">HEADER-MALE-2.54_1X8</text>
<text x="338.9" y="307.6">HEADER-MALE-2.54_1X8</text>
</g>
<g font-size="3.2" fill="#00f">
<text x="382.3" y="110.7">2</text>
<text x="385.8" y="112.5">2</text>
<text x="382.3" y="114.3">1</text>
<text x="385.8" y="116">1</text>
<text x="246.7" y="123.1">1</text>
<text x="251.2" y="124.5">A</text>
<text x="264.5" y="124.5">COL</text>
<text x="273.4" y="123.1">4</text>
<text x="655.9" y="124.8">3</text>
<text x="660.4" y="124.5">IN</text>
<text x="54.3" y="130.1">1</text>
<text x="57.7" y="131.9">D1/TX</text>
<text x="77.5" y="131.9">VIN</text>
<text x="84.8" y="130.1">30</text>
<text x="246.7" y="130.1">2</text>
<text x="251.2" y="131.6">C</text>
<text x="266.3" y="131.6">EM</text>
<text x="273.4" y="130.1">3</text>
<text x="655.9" y="131.9">2</text>
<text x="54.3" y="133.7">2</text>
<text x="54.3" y="137.2">3</text>
<text x="57.7" y="135.4">D0/RX</text>
<text x="84.8" y="137.2">28</text>
<text x="655.9" y="135.4">1 GND</text>
<text x="57.7" y="139">RESET</text>
<text x="73" y="139">RESET</text>
<text x="76.6" y="142.5">+5V</text>
<text x="84.8" y="140.7">27</text>
<text x="539.4" y="142.5" transform="rotate(-90 539.4 142.5)">4</text>
<text x="54.3" y="144.3">5</text>
<text x="54.3" y="147.8">6</text>
<text x="57.7" y="146">D2</text>
<text x="57.7" y="149.5">D3</text>
<text x="79.2" y="149.5">A6</text>
<text x="79.2" y="146">A7</text>
<text x="84.8" y="147.8">25</text>
<text x="84.8" y="144.3">26</text>
<text x="304.7" y="149.5">1</text>
<text x="407.1" y="146.8" transform="rotate(-90 407.1 146.8)">2</text>
<text x="410.6" y="146.8" transform="rotate(-90 410.6 146.8)">1</text>
<text x="528.6" y="147.8">5</text>
<text x="54.3" y="151.3">7</text>
<text x="54.3" y="154.8">8</text>
<text x="57.7" y="153.1">D4</text>
<text x="79.2" y="153.1">A5</text>
<text x="84.8" y="154.8">23</text>
<text x="84.8" y="151.3">24</text>
<text x="304.7" y="153.1">2</text>
<text x="308.2" y="151.3">1</text>
<text x="308.2" y="154.8">2</text>
<text x="405.3" y="150.3" transform="rotate(-90 405.3 150.3)">2</text>
<text x="408.9" y="150.3" transform="rotate(-90 408.9 150.3)">1</text>
<text x="528.6" y="154.8">6</text>
<text x="548.9" y="151.3">7</text>
<text x="52.2" y="161.9">10</text>
<text x="54.3" y="158.4">9</text>
<text x="57.7" y="156.6">D5</text>
<text x="57.7" y="160.1">D6</text>
<text x="79.2" y="160.1">A3</text>
<text x="79.2" y="156.6">A4</text>
<text x="84.8" y="161.9">21</text>
<text x="84.8" y="158.4">22</text>
<text x="52.2" y="165.4">11</text>
<text x="57.7" y="163.7">D7</text>
<text x="57.7" y="167.2">D8</text>
<text x="79.2" y="167.2">A1</text>
<text x="79.2" y="163.7">A2</text>
<text x="84.8" y="165.4">20</text>
<text x="539.4" y="162.8" transform="rotate(-90 539.4 162.8)">8</text>
<text x="52.2" y="168.9">12</text>
<text x="52.2" y="172.5">13</text>
<text x="57.7" y="170.7">D9</text>
<text x="79.2" y="170.7">A0</text>
<text x="84.8" y="172.5">18</text>
<text x="84.8" y="168.9">19</text>
<text x="52.2" y="176">14</text>
<text x="52.2" y="179.5">15</text>
<text x="57.7" y="174.2">D10</text>
<text x="57.7" y="177.8">D11</text>
<text x="75.2" y="174.2">AREF</text>
<text x="77.2" y="177.8">3V3</text>
<text x="84.8" y="179.5">16</text>
<text x="84.8" y="176">17</text>
<text x="634.6" y="177.8">2</text>
<text x="638.1" y="179.5">2</text>
<text x="57.7" y="181.3">D12</text>
<text x="76.9" y="181.3">D13</text>
<text x="634.6" y="181.3">1</text>
<text x="638.1" y="183.1">1</text>
<text x="433.7" y="190.1">1</text>
<text x="456.8" y="186.6">3</text>
<text x="433.7" y="193.6">2</text>
<text x="456.8" y="197.2">4</text>
<text x="580" y="220.1" transform="rotate(-90 580 220.1)">4</text>
<text x="273" y="227.9" transform="rotate(-90 273 227.9)">1</text>
<text x="274.8" y="224.4" transform="rotate(-90 274.8 224.4)">1</text>
<text x="276.6" y="227.9" transform="rotate(-90 276.6 227.9)">2</text>
<text x="278.3" y="224.4" transform="rotate(-90 278.3 224.4)">2</text>
<text x="569.1" y="225.4">3</text>
<text x="569.1" y="232.4">2</text>
<text x="589.5" y="228.9">1</text>
<text x="345.4" y="236.8" transform="rotate(-90 345.4 236.8)">VOUT</text>
<text x="348.9" y="236.8" transform="rotate(-90 348.9 236.8)">VIN</text>
<text x="196.7" y="240.9">IN</text>
<text x="202.8" y="241.3">3</text>
<text x="343.6" y="240.3" transform="rotate(-90 343.6 240.3)">2</text>
<text x="347.1" y="240.3" transform="rotate(-90 347.1 240.3)">3</text>
<text x="580" y="240.5" transform="rotate(-90 580 240.5)">8</text>
<text x="194.9" y="251.5">GND 1</text>
<text x="202.8" y="248.3">2</text>
<text x="401.9" y="248.3">3</text>
<text x="406.4" y="249.7">3</text>
<text x="406.5" y="256.8">1</text>
<text x="411" y="255.4">1</text>
<text x="401.9" y="262.4">2</text>
<text x="406.4" y="263.8">2</text>
<text x="196.7" y="272.7">IN</text>
<text x="202.8" y="273">3</text>
<text x="202.8" y="280.1">2</text>
<text x="194.9" y="283.2">GND 1</text>
<text x="170.6" y="313.6">1</text>
<text x="170.6" y="317.1">2</text>
<text x="340" y="313.6">1</text>
<text x="340" y="317.1">2</text>
<text x="170.6" y="320.6">3</text>
<text x="340" y="320.6">3</text>
<text x="170.6" y="324.2">4</text>
<text x="170.6" y="327.7">5</text>
<text x="340" y="324.2">4</text>
<text x="340" y="327.7">5</text>
<text x="170.6" y="331.2">6</text>
<text x="170.6" y="334.8">7</text>
<text x="340" y="331.2">6</text>
<text x="340" y="334.8">7</text>
<text x="170.6" y="338.3">8</text>
<text x="340" y="338.3">8</text>
</g>
<g font-size="3.2" fill="#666">
<text x="504.5" y="130.5">Amplify to Eurorack levels.</text>
<text x="269.9" y="172.8">From Optocoupler</text>
<text x="504.5" y="208.1">Lowpass to get rid of spikes. Cutoff ~15.9kHz.</text>
<text x="354.5" y="220.5">NOTE: 3.3V is technically ok, but a bit weak.</text>
<text x="28.2" y="224">NOTE: 100R is too low. TODO: Try 470 and adjust code</text>
<text x="354.5" y="224">TODO: Try 5V instead for better drive.</text>
</g>
<g font-size="3.2">
<text x="76.1" y="135.4">GND</text>
<text x="84.8" y="133.7">29</text>
<text x="54.3" y="140.7">4</text>
<text x="57.7" y="142.5">GND</text>
<text x="341.8" y="236.8" transform="rotate(-90 341.8 236.8)">ADJ/GND</text>
<text x="340.1" y="240.3" transform="rotate(-90 340.1 240.3)">1</text>
<text x="97" y="263.8">1</text>
<text x="97" y="267.4">2</text>
<text x="97" y="270.9">3</text>
</g>
</svg>
